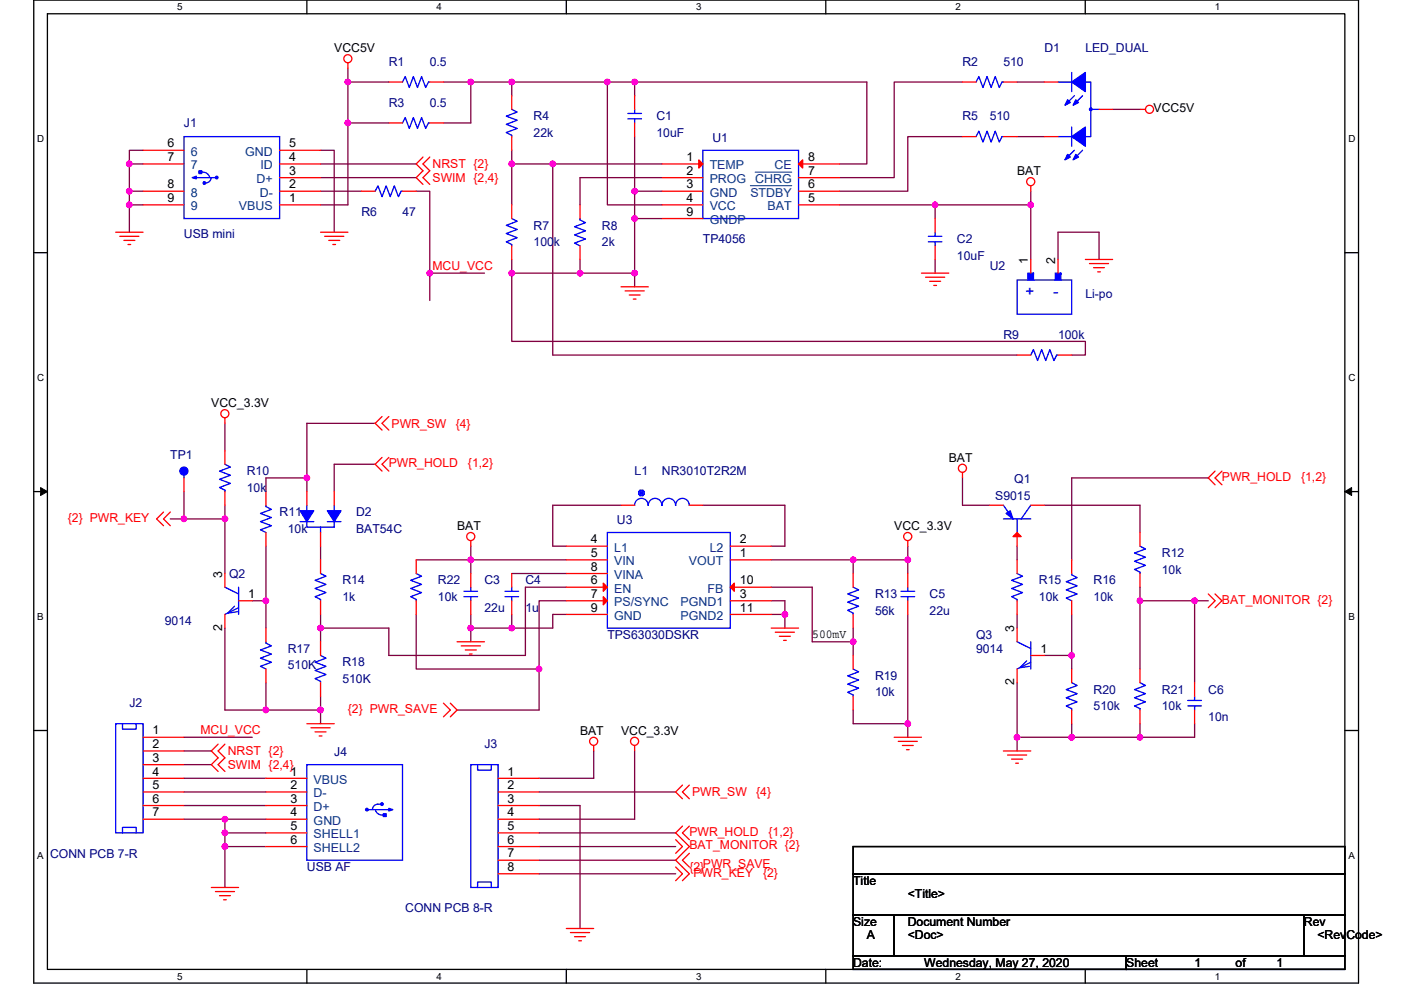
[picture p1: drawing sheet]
<svg xmlns="http://www.w3.org/2000/svg" width="297mm" height="210mm" viewBox="0 0 297 210" stroke-linecap="round" stroke-linejoin="round" font-family="sans-serif">
<path d="M7.2 0h280.8v208.5h-280.8zM10.1 2.9h275v202.7h-275z" fill="none" stroke="#000" stroke-width=".28"/>
<g fill="#fff">
<path d="M37.5 .3h1.2v2.3h-1.2z"/>
<path d="M37.5 205.9h1.2v2.3h-1.2z"/>
</g>
<path d="M65.1 0v2.9M65.1 205.6v2.9" fill="none" stroke="#000" stroke-width=".28"/>
<g fill="#fff">
<path d="M92.6 .3h1.1v2.3h-1.1z"/>
<path d="M92.6 205.9h1.1v2.3h-1.1z"/>
</g>
<path d="M120.1 0v2.9M120.1 205.6v2.9" fill="none" stroke="#000" stroke-width=".28"/>
<g fill="#fff">
<path d="M147.6 .3h1.1v2.3h-1.1z"/>
<path d="M147.6 205.9h1.1v2.3h-1.1z"/>
</g>
<path d="M175.1 0v2.9M175.1 205.6v2.9" fill="none" stroke="#000" stroke-width=".28"/>
<g fill="#fff">
<path d="M202.6 .3h1.1v2.3h-1.1z"/>
<path d="M202.6 205.9h1.1v2.3h-1.1z"/>
</g>
<path d="M230.1 0v2.9M230.1 205.6v2.9" fill="none" stroke="#000" stroke-width=".28"/>
<g fill="#fff">
<path d="M257.6 .3h1.2v2.3h-1.2z"/>
<path d="M257.6 205.9h1.2v2.3h-1.2z"/>
<path d="M7.9 28.3h1.5v2.3h-1.5z"/>
<path d="M285.9 28.3h1.5v2.3h-1.5z"/>
<path d="M7.9 78.9h1.5v2.3h-1.5z"/>
<path d="M285.9 78.9h1.5v2.3h-1.5z"/>
</g>
<path d="M7.2 53.6h2.9M285.1 53.6h2.9" fill="none" stroke="#000" stroke-width=".28"/>
<g fill="#fff">
<path d="M7.9 129.6h1.4v2.3h-1.4z"/>
<path d="M285.9 129.6h1.3v2.3h-1.3z"/>
</g>
<path d="M7.2 104.3h2.9M285.1 104.3h2.9" fill="none" stroke="#000" stroke-width=".28"/>
<path d="M8.6 103.4l1.5 .9-1.5 .8zM285.1 104.3l1.5-.9v1.7z" fill="#000" stroke="#000" stroke-width=".21"/>
<g fill="#fff">
<path d="M7.9 180.3h1.4v2.3h-1.4z"/>
<path d="M285.9 180.3h1.4v2.3h-1.4z"/>
</g>
<path d="M7.2 154.9h2.9M285.1 154.9h2.9M180.9 179.6h104.2v5.7h-104.2zM180.9 185.3h104.2v8.7h-104.2zM180.9 194h8.7v8.7h-8.7zM189.6 194h86.9v8.7h-86.9zM276.5 194h8.6v8.7h-8.6zM180.9 202.7h57.9v2.9h-57.9zM238.8 202.7h46.3v2.9h-46.3z" fill="none" stroke="#000" stroke-width=".28"/>
<g fill="none" stroke="#800040" stroke-width=".28">
<path d="M73.8 17.4h8.6M73.8 17.4v8.7M73.8 14.5v2.9M94 17.4h5.8M99.8 17.4v8.7h-5.8M99.8 17.4h8.7M108.5 17.4v2.9M108.5 17.4h20.3v26.1h11.6M128.8 17.4h5.8M204.1 17.4h-14.5v20.3h-11.6M215.6 17.4h5.8M27.4 34.8v5.8"/>
<path d="M27.4 34.8h2.9M30.3 31.9h-2.9v2.9M68 31.9h2.9v17.4M68 37.7h20.2M68 34.8h20.2M73.8 26.1v17.4h-5.8M73.8 26.1h8.6M108.5 31.9v2.9M108.5 34.8h8.7M108.5 34.8v8.7M117.2 34.8v40.5h98.4M117.2 34.8h23.2"/>
<path d="M134.6 20.3v-2.9h49.2v17.4h-5.8M134.6 29v11.6M140.4 37.7h-17.4v5.8M204.1 29h-11.6v11.6h-14.5M215.6 29h5.8M235.9 23.2h5.8M30.3 40.6h-2.9v2.9M30.3 43.5h-2.9v5.8M68 40.6h8.6M88.2 40.6h2.9v17.3M91.1 57.9h11.6M91.1 57.9v5.8"/>
<path d="M108.5 55v2.9h14.5M108.5 57.9v14.5h121.6v2.9h-2.9M123 55v2.9M123 57.9h11.6M134.6 46.4v11.5M134.6 46.4h5.8M134.6 40.6v5.8M134.6 57.9v2.9M134.6 40.6h5.8M178 43.5h20.3M198.3 43.5h20.2M198.3 55v2.9"/>
<path d="M198.3 43.5v2.9M218.5 43.5v11.5M218.5 40.6v2.9M224.3 55v-5.7h8.7v5.7M47.7 89.8v5.8M79.5 89.8h-14.4v11.6M79.5 98.5h-8.6v5.8M36.1 110.1h2.9M39 110.1h8.7M39 104.3v5.8M47.7 107.2v2.9M47.7 110.1v11.5"/>
<path d="M56.4 115.8v11.6M65.1 101.4h-8.7v2.9M65.1 101.4v2.9M68 115.8v2.9M88.2 118.7h11.6M99.8 118.7h20.3M99.8 115.8v2.9M99.8 118.7v2.9M131.7 107.2h-14.5v8.6h2.9M149 107.2h17.4v8.6h-2.9M163.5 118.7h17.4M180.9 118.7v2.9"/>
<path d="M180.9 118.7h11.6M192.5 118.7v2.9M192.5 115.8v2.9M204.1 101.4v5.8h5.7M215.6 115.8v2.9M221.4 107.2h20.3v5.7M256.2 101.4h-29v17.3M47.7 133.2v17.4h8.7M53.5 127.4h2.9M56.4 127.4v5.8M68 130.3v2.9M68 133.2v2.9"/>
<path d="M88.2 130.3v11.6h26.1v8.7h-17.4M99.8 130.3v2.9M99.8 133.2v2.9M99.8 133.2h8.7M108.5 121.6h11.6M108.5 130.3v2.9M120.1 124.5h-8.7v14.5h-29v-5.8h-14.4M120.1 127.4h-5.8v14.5M120.1 130.3h-2.9v2.9h-8.7M163.5 124.5h8.7v11.6h8.7M163.5 127.4h2.9v2.9M163.5 130.3h2.9"/>
<path d="M166.4 130.3v2.9M180.9 133.2v2.9M180.9 136.1v2.9M192.5 130.3v23.2M215.6 130.3v2.9M221.4 139h5.8M227.2 130.3v8.7M227.2 139v2.9M241.7 127.4h11.6M241.7 124.5v2.9M241.7 127.4v14.5M253.3 127.4h2.9"/>
<path d="M253.3 127.4v17.4M39 159.3h5.8M39 156.4h14.5M56.4 144.8v5.8M56.4 150.6h11.6M68 147.7v2.9M68 150.6v2.9M125.9 159.3v5.8h-11.6M134.6 159.3v14.5h-20.3M180.9 150.6v2.9h11.6M192.5 153.5v2.9M215.6 156.4v2.9"/>
<path d="M215.6 156.4h11.6M215.6 144.8v11.6M227.2 156.4h14.5M227.2 153.5v2.9M241.7 153.5v2.9M253.3 153.5v2.9h-11.6M39 165.1h17.4M39 168h17.4M39 173.8h8.7M39 162.2h5.8M39 170.9h17.4M47.7 176.7v2.9"/>
<path d="M47.7 173.8v2.9M47.7 173.8h8.7M47.7 176.7h8.7M56.4 179.6h-8.7v8.6M114.3 170.9h8.7v26M114.3 168h29M114.3 176.7h29M114.3 179.6h29M114.3 182.5h29M114.3 185.3h29"/>
</g>
<g fill="#f0f" stroke="#f0f" stroke-width=".28">
<circle cx="39" cy="110" r=".57"/>
<circle cx="47.7" cy="110" r=".57"/>
<circle cx="65.1" cy="101.4" r=".57"/>
<circle cx="99.8" cy="118.7" r=".57"/>
<circle cx="192.5" cy="118.7" r=".57"/>
<circle cx="180.9" cy="118.7" r=".57"/>
<circle cx="56.4" cy="127.4" r=".57"/>
<circle cx="114.3" cy="141.9" r=".57"/>
<circle cx="99.8" cy="133.2" r=".57"/>
<circle cx="166.4" cy="130.3" r=".57"/>
<circle cx="67.9" cy="133.2" r=".57"/>
<circle cx="108.5" cy="133.2" r=".57"/>
<circle cx="180.9" cy="136.1" r=".57"/>
<circle cx="56.4" cy="150.6" r=".57"/>
<circle cx="67.9" cy="150.6" r=".57"/>
<circle cx="192.5" cy="153.5" r=".57"/>
<circle cx="198.2" cy="43.5" r=".57"/>
<circle cx="218.5" cy="43.5" r=".57"/>
<circle cx="134.6" cy="57.9" r=".57"/>
<circle cx="134.6" cy="46.3" r=".57"/>
<circle cx="134.6" cy="40.6" r=".57"/>
<circle cx="108.5" cy="57.9" r=".57"/>
<circle cx="123" cy="57.9" r=".57"/>
<circle cx="108.5" cy="34.8" r=".57"/>
<circle cx="128.8" cy="17.4" r=".57"/>
<circle cx="108.5" cy="17.4" r=".57"/>
<circle cx="117.2" cy="34.8" r=".57"/>
<circle cx="99.8" cy="17.4" r=".57"/>
<circle cx="73.7" cy="17.4" r=".57"/>
<circle cx="73.7" cy="26.1" r=".57"/>
<circle cx="134.6" cy="17.4" r=".57"/>
<circle cx="27.4" cy="34.8" r=".57"/>
<circle cx="27.4" cy="40.6" r=".57"/>
<circle cx="27.4" cy="43.5" r=".57"/>
<circle cx="241.7" cy="127.4" r=".57"/>
<circle cx="253.3" cy="127.4" r=".57"/>
<circle cx="227.2" cy="156.4" r=".57"/>
<circle cx="215.6" cy="156.4" r=".57"/>
<circle cx="241.7" cy="156.4" r=".57"/>
<circle cx="227.2" cy="139" r=".57"/>
<circle cx="91.1" cy="57.9" r=".57"/>
<circle cx="47.7" cy="176.6" r=".57"/>
<circle cx="47.7" cy="179.5" r=".57"/>
<circle cx="47.7" cy="173.8" r=".57"/>
</g>
<g fill="none" stroke="#f00" stroke-width=".28">
<path d="M73.8 13.3v1.2M82.4 17.4h2.9M91.1 17.4h2.9M204.1 17.4h2.8M212.7 17.4h2.9M221.4 17.4h2.9M30.3 31.9h8.7M30.3 34.8h8.7M59.3 37.7h8.7M59.3 34.8h8.7M59.3 31.9h8.7M82.4 26.1h2.9"/>
<path d="M89.7 33.3l-1.5 1.5 1.5 1.4-1.5 1.5 1.5 1.4M91.1 26.1h2.9M91.1 33.3l-1.4 1.5 1.4 1.4-1.4 1.5 1.4 1.4M108.5 20.3v2.9M108.5 29v2.9M134.6 26.1v2.9M134.6 20.3v2.9M140.4 34.8h8.6M140.4 37.7h8.6M169.3 37.7h8.7M169.3 34.8h8.7M204.1 29h2.8"/>
<path d="M212.7 29h2.9M218.5 39.4v1.2M221.4 29h2.9M233 23.2h2.9M241.7 23.2h1.2M24.5 49.3h5.8M25.4 50.1h4.1M26.3 51h2.3M27.1 51.9h.6M30.3 40.6h8.7M30.3 43.5h8.7M59.3 43.5h8.7"/>
<path d="M59.3 40.6h8.7M68 49.3h5.8M68.8 50.1h4.1M69.7 51h2.3M70.6 51.9h.5M76.6 40.6h2.9M85.3 40.6h2.9M108.5 43.5v2.9M108.5 52.2v2.8M123 52.2v2.8M123 43.5v2.9M140.4 40.6h8.6"/>
<path d="M140.4 43.5h8.6M140.4 46.4h8.6M169.3 43.5h8.7M169.3 40.6h8.7M195.4 57.9h5.8M196.2 58.8h4.1M197.1 59.7h2.3M198.3 52.2v2.8M198.3 46.4v2.9M218.5 55v2.9M224.3 55v2.9M230.1 55h5.8"/>
<path d="M231 55.9h4M231.9 56.8h2.3M232.7 57.7h.6M131.7 60.8h5.8M132.5 61.7h4.1M133.4 62.6h2.3M134.3 63.4h.5M198 60.5h.6M215.6 75.3h2.9M224.3 75.3h2.9M47.7 88.6v1.2M47.7 95.6v2.9"/>
<path d="M81 97l-1.5 1.5 1.5 1.4M81 88.3l-1.5 1.5 1.5 1.4M82.4 97l-1.4 1.5 1.4 1.4M82.4 88.3l-1.4 1.5 1.4 1.4M257.6 99.9l-1.4 1.5 1.4 1.4M259.1 99.9l-1.5 1.5 1.5 1.4M34.7 108.6l-1.5 1.5 1.5 1.4M36.1 108.6l-1.4 1.5 1.4 1.4M39 101.4v2.9M47.7 104.3v2.9M56.4 112.9v2.9M56.4 104.3v2.9"/>
<path d="M65.1 104.3v2.9M68 112.9v2.9M68 118.7v2.9M70.9 104.3v2.9M88.2 118.7v2.9M99.8 114.7v1.1M120.1 115.8h8.7M120.1 118.7h8.7M131.7 107.2h2.9M146.2 107.2h2.8M154.8 118.7h8.7M154.8 115.8h8.7"/>
<path d="M192.5 114.7v1.1M204.1 100.2v1.2M209.8 107.2h2.9M215.6 112.9v2.9M215.6 118.7v2.9M218.5 107.2h2.9M227.2 118.7v2.9M241.7 112.9v2.9M47.7 121.6v2.9M47.7 130.3v2.9M50.6 127.4h2.9M56.4 133.2v2.9"/>
<path d="M68 127.4v2.9M68 136.1v2.9M88.2 127.4v2.9M96.9 136.1h5.8M97.8 137h4.1M98.7 137.9h2.3M99.5 138.7h.6M99.8 127.4v2.9M99.8 121.6v2.9M108.5 127.4v2.9M108.5 121.6v2.9M120.1 124.5h8.7"/>
<path d="M120.1 127.4h8.7M120.1 121.6h8.7M120.1 130.3h8.7M154.8 127.4h8.7M154.8 124.5h8.7M154.8 130.3h8.7M163.5 133.2h5.8M164.4 134.1h4M165.2 135h2.4M166.1 135.8h.6M180.9 139v2.9M180.9 121.6v2.9"/>
<path d="M180.9 130.3v2.9M192.5 127.4v2.9M192.5 121.6v2.9M215.6 133.2v2.9M215.6 127.4v2.9M218.5 139h2.9M227.2 127.4v2.9M241.7 121.6v2.9M256.2 126l1.4 1.4-1.4 1.5M257.6 126l1.5 1.4-1.5 1.5M30.3 156.4h8.7M30.3 159.3h8.7"/>
<path d="M46.2 157.8l-1.4 1.5 1.4 1.4-1.4 1.5 1.4 1.4M47.7 157.8l-1.5 1.5 1.5 1.4-1.5 1.5 1.5 1.4M56.4 141.9v2.9M65.1 153.5h5.8M65.9 154.4h4.1M66.8 155.2h2.3M67.7 156.1h.6M68 144.8v2.9M94 149.1l1.5 1.5-1.5 1.4M95.5 149.1l1.4 1.5-1.4 1.4M125.9 158.1v1.2M134.6 158.1v1.2"/>
<path d="M180.9 147.7v2.9M189.6 156.4h5.8M190.5 157.2h4M191.3 158.1h2.3M192.2 159h.6M212.7 159.3h5.8M215.6 141.9v2.9M227.2 141.9v2.9M227.2 150.6v2.9M241.7 141.9v2.9M241.7 150.6v2.9M253.3 150.6v2.9"/>
<path d="M253.3 144.8v2.9M30.3 162.2h8.7M30.3 165.1h8.7M30.3 168h8.7M30.3 170.9h8.7M30.3 173.8h8.7M56.4 165.1h8.7M56.4 168h8.7M56.4 170.9h8.7M56.4 173.8h8.7M56.4 176.7h8.7M56.4 179.6h8.7"/>
<path d="M105.6 165.1h8.7M105.6 168h8.7M105.6 170.9h8.7M105.6 173.8h8.7M105.6 176.7h8.7M105.6 179.6h8.7M143.3 178.1l1.4 1.5-1.4 1.4M144.7 166.5l-1.4 1.5 1.4 1.4M144.7 175.2l-1.4 1.5 2.9 2.9-2.9 2.9 2.9 2.8-1.5 1.5M146.2 166.5l-1.5 1.5 1.5 1.4M146.2 175.2l-1.5 1.5 1.5 1.4M213.6 160.1h4.1"/>
<path d="M214.5 161h2.3M215.3 161.9h.6M44.8 188.2h5.8M45.7 189.1h4M46.5 190h2.3M47.4 190.8h.6M105.6 182.5h8.7M105.6 185.3h8.7M120.1 196.9h5.8M120.9 197.8h4.1M121.8 198.7h2.3M122.7 199.5h.6"/>
<path d="M143.3 183.9l1.4 1.4-1.4 1.5M146.2 181l-1.5 1.5 1.5 1.4"/>
<circle cx="73.8" cy="12.5" r=".86"/>
<circle cx="218.5" cy="38.5" r=".86"/>
<circle cx="243.7" cy="23.2" r=".86"/>
<circle cx="47.7" cy="87.7" r=".86"/>
<circle cx="204.1" cy="99.3" r=".86"/>
<circle cx="99.8" cy="113.8" r=".86"/>
<circle cx="192.5" cy="113.8" r=".86"/>
<circle cx="125.9" cy="157.2" r=".86"/>
<circle cx="134.5" cy="157.2" r=".86"/>
</g>
<g fill="none" stroke="#00f" stroke-width=".28">
<path d="M85.3 17.4l.6-1.2 .9 2.4 .8-2.4 .9 2.4 .9-2.4 .9 2.4 .5-1.2h.3M206.9 17.4l.6-1.2 .9 2.4 .9-2.4 .8 2.4 .9-2.4 .9 2.4 .5-1.2h.3M224.3 17.4h2.9M227.2 15.4v4M230.1 17.4h1.2v11.6h-1.2M39 29h20.3v17.4h-20.3zM41.3 37.7h4.6M42.8 36.5h.2a1.45 1.45 0 0 1 1.4 1.1M44.8 37.7a1.17 1.17 0 0 1-1.2 1.1M85.3 26.1l.6-1.2 .9 2.3 .8-2.3 .9 2.3 .9-2.3 .9 2.3 .5-1.1h.3M108.5 23.2l1.2 .6-2.4 .8 2.4 .9-2.4 .9 2.4 .8-2.4 .9 1.2 .6v.3M133.1 25.2h2.9"/>
<path d="M133.1 24.1h2.9M134.6 23.2v.9M134.6 25.2v.9M149 31.9h20.3v14.5h-20.3zM206.9 29l.6-1.2 .9 2.3 .9-2.3 .8 2.3 .9-2.3 .9 2.3 .5-1.1h.3M224.3 29h2.9M227.2 26.9v4.1M227.8 31.9l-1.4 1.4M227.8 20.3l-1.4 1.4M229.5 31.9l-1.4 1.4M229.5 20.3l-1.4 1.4M231.3 23.2h1.7"/>
<path d="M79.5 40.6l.6-1.2 .9 2.3 .9-2.3 .8 2.3 .9-2.3 .9 2.3 .5-1.1h.3M108.5 46.4l1.2 .5-2.4 .9 2.4 .9-2.4 .8 2.4 .9-2.4 .9 1.2 .6v.3M123 46.4v.3l1.1 .5-2.3 .9 2.3 .9-2.3 .8 2.3 .9-2.3 .9 1.2 .6M196.8 51.3h2.9M196.8 50.1h2.9M198.3 49.3v.8M198.3 51.3v.9M215.6 59.4h11.6v7.2h-11.6zM218.5 75.3l.6-1.2 .9 2.4 .8-2.4 .9 2.4 .9-2.4 .9 2.4 .5-1.2h.3M47.7 98.5l1.1 .6-2.3 .8 2.3 .9-2.3 .9 2.3 .8-2.3 .9 1.2 .6v.3M39 100.5v.9M56.4 107.2v.2l1.1 .6-2.3 .9 2.3 .9-2.3 .8 2.3 .9-2.3 .9 1.2 .5"/>
<path d="M63.6 110.6h2.9M65.1 110.6v1.2h5.8v-1.2M65.1 107.2v1.1M68 111.8v1.1M69.4 110.6h2.9M70.9 107.2v1.1M128.8 112.9h26v20.3h-26zM134.6 107.1v.1a1.44 1.44 0 0 1 1.4-1.5 1.44 1.44 0 0 1 1.4 1.5h.1a1.44 1.44 0 0 1 1.4-1.5 1.44 1.44 0 0 1 1.4 1.5h.1a1.44 1.44 0 0 1 1.4-1.5 1.44 1.44 0 0 1 1.4 1.5v-.1M135.4 104.3l1.2 .5M135.4 104.3v.5l.3 .3M135.4 104.3l.3-.3h.6l-.6 1.1M135.7 105.1h.6"/>
<path d="M135.7 104l.6 1.1M136.3 104l.3 .3v.5M136.6 104.8l-.3 .3M136.6 104.3l-1.2 .5M143.3 107.1v.1a1.44 1.44 0 0 1 1.4-1.5 1.44 1.44 0 0 1 1.4 1.5v-.1M212.7 110.1h5.8M212.7 107.2l2.1 2.9M215.6 110.1v2.8M218.5 107.2l-2 2.9M241.7 115.8l1.2 .6-2.4 .9 2.4 .9-2.4 .8 2.4 .9-2.4 .9 1.2 .5v.3M47.7 124.5l2.9 1.5M49.7 128.6l-1.4 1.4 2-.2"/>
<path d="M50.6 128.9l-2.9 1.4M50.6 124.5v5.8M56.4 136.1v.3l1.1 .6-2.3 .9 2.3 .8-2.3 .9 2.3 .9-2.3 .8 1.2 .6M68 121.6l1.1 .6-2.3 .9 2.3 .9-2.3 .8 2.3 .9-2.3 .9 1.2 .5v.3M68 139l1.1 .6-2.3 .9 2.3 .8-2.3 .9 2.3 .9-2.3 .8 1.2 .6v.3M88.2 121.6l1.2 .6-2.3 .9 2.3 .9-2.3 .8 2.3 .9-2.3 .9 1.1 .5v.3M98.4 126.6h2.9M98.4 125.4h2.9M99.8 124.5v.9M99.8 126.6v.8M107.1 126.6h2.9M107.1 125.4h2.9"/>
<path d="M108.5 124.5v.9M108.5 126.6v.8M180.9 124.5l1.2 .6-2.4 .9 2.4 .9-2.4 .8 2.4 .9-2.4 .9 1.2 .5v.3M191 126.6h2.9M191 125.4h2.9M192.5 124.5v.9M192.5 126.6v.8M215.6 136.1l2.9 1.5M215.6 121.6l1.2 .6-2.3 .9 2.3 .9-2.3 .8 2.3 .9-2.3 .9 1.1 .5v.3M218.5 136.1v5.8M227.2 121.6v.3l1.2 .6-2.3 .9 2.3 .8-2.3 .9 2.3 .9-2.3 .9 1.1 .5M24.5 153.5h5.8v23.2h-5.8z"/>
<path d="M26 153.5v1.1h2.9v-1.1M180.9 141.9l1.2 .6-2.4 .9 2.4 .8-2.4 .9 2.4 .9-2.4 .8 1.2 .6v.3M217.7 140.2l-1.5 1.4 2-.3M218.5 140.5l-2.9 1.4M227.2 144.8l1.2 .6-2.3 .9 2.3 .8-2.3 .9 2.3 .9-2.3 .8 1.1 .6v.3M241.7 144.8l1.2 .6-2.4 .9 2.4 .8-2.4 .9 2.4 .9-2.4 .8 1.2 .6v.3M251.8 149.7h2.9M251.8 148.6h2.9M253.3 147.7v.9M253.3 149.7v.9M26 176.7v-1.2h2.9v1.2M65.1 162.2h20.2v20.3h-20.2z"/>
<path d="M77.8 171.7h4.9M79.6 171.8a1.41 1.41 0 0 0 1.7 1M80.1 170.6a1.12 1.12 0 0 0-1.1 1.1M80.1 170.6h.9M99.8 162.2h5.8v26h-5.8zM101.3 162.2v1.1h2.9v-1.1M101.3 188.2v-1.1h2.9v1.1"/>
</g>
<g fill="#00f" stroke="#00f" stroke-width=".28">
<path d="M227.2 29l2.9-2.1v4.1z" fill-rule="evenodd"/>
<path d="M226.4 32.7l.5 .6-1.1 .6z" fill-rule="evenodd"/>
<path d="M228.1 32.7l.6 .6-1.2 .6z" fill-rule="evenodd"/>
<path d="M228.1 21.2l.6 .5-1.2 .6z" fill-rule="evenodd"/>
<path d="M226.4 21.2l.5 .5-1.1 .6z" fill-rule="evenodd"/>
<path d="M227.2 17.4l2.9-2v4z" fill-rule="evenodd"/>
<path d="M217.9 57.9v1.5h1.2v-1.5z" fill-rule="evenodd"/>
<path d="M223.7 57.9v1.5h1.2v-1.5z" fill-rule="evenodd"/>
<path d="M40.7 37.7l.9-.3v.6z" fill-rule="evenodd"/>
<path d="M42.2 36.2h.6v.6h-.6z" fill-rule="evenodd"/>
<path d="M69.4 108.3h2.9l-1.4 2.3z" fill-rule="evenodd"/>
<path d="M63.6 108.3h2.9l-1.4 2.3z" fill-rule="evenodd"/>
<path d="M82.4 171.4l.9 .3-.9 .3z" fill-rule="evenodd"/>
<path d="M81.3 172.6h.6v.6h-.6z" fill-rule="evenodd"/>
<path d="M213.3 108.9l.9-.6 .6 1.8z" fill-rule="evenodd"/>
<circle cx="39" cy="99.9" r=".86"/>
<circle cx="231.3" cy="23.2" r=".28"/>
<circle cx="43.3" cy="38.8" r=".28"/>
<circle cx="45.9" cy="37.7" r=".28"/>
<circle cx="77.8" cy="171.7" r=".28"/>
<circle cx="81" cy="170.6" r=".28"/>
</g>
<g fill="#f00" stroke="#f00" stroke-width=".28">
<path d="M127.9 123.7l.9 .8-.9 .9z"/>
<path d="M127.9 126.6l.9 .8-.9 .9z"/>
<path d="M154.8 124.5l.9-.8v1.7z"/>
<path d="M148.2 33.9l.8 .9-.8 .8z"/>
<path d="M169.3 34.8l.9-.9v1.7z"/>
<path d="M214.8 113.8l.8-.9 .9 .9z"/>
</g>
<path d="M159.1 39.4h8.8M160.1 36.5h7.8" fill="none" stroke="#004080" stroke-width=".21"/>
<text font-size="3.2" fill="#00f" x="217.4" y="62.6">+</text>
<g font-size="2.6">
<text x="70.9" y="11">VCC5V</text>
<text x="244.6" y="23.8">VCC5V</text>
<text x="35.5" y="31.3">6</text>
<text x="35.5" y="34.2">7</text>
<text x="61.3" y="34.2">4</text>
<text x="61.3" y="31.3">5</text>
<text x="145.5" y="34.2">1</text>
<text x="171.3" y="34.2">8</text>
<text x="35.5" y="40">8</text>
<text x="61.3" y="40">2</text>
<text x="61.3" y="37.1">3</text>
<text x="145.5" y="37.1">2</text>
<text x="145.5" y="40">3</text>
<text x="171.3" y="40">6</text>
<text x="171.3" y="37.1">7</text>
<text x="215.6" y="37.1">BAT</text>
<text x="35.5" y="42.9">9</text>
<text x="61.3" y="42.9">1</text>
<text x="145.5" y="42.9">4</text>
<text x="145.5" y="45.8">9</text>
<text x="171.3" y="42.9">5</text>
<text x="217.9" y="55.9" transform="rotate(-90 217.9 55.9)">1</text>
<text x="223.7" y="55.9" transform="rotate(-90 223.7 55.9)">2</text>
<text x="44.8" y="86.3">VCC_3.3V</text>
<text x="201.2" y="97.9">BAT</text>
<text x="96.9" y="112.4">BAT</text>
<text x="189.6" y="112.4">VCC_3.3V</text>
<text x="125.3" y="115.3">4</text>
<text x="125.3" y="118.2">5</text>
<text x="156.9" y="118.2">1</text>
<text x="156.9" y="115.3">2</text>
<text x="47.1" y="122.5" transform="rotate(-90 47.1 122.5)">3</text>
<text x="125.3" y="124">6</text>
<text x="125.3" y="121.1">8</text>
<text x="156.9" y="124">10</text>
<text x="52.6" y="126.8">1</text>
<text x="125.3" y="126.8">7</text>
<text x="125.3" y="129.7">9</text>
<text x="156.9" y="126.8">3</text>
<text x="156.9" y="129.7">11</text>
<text x="47.1" y="133.8" transform="rotate(-90 47.1 133.8)">2</text>
<text x="172.2" y="135.3">500mV</text>
<text x="215" y="134.1" transform="rotate(-90 215 134.1)">3</text>
<text x="220.6" y="138.4">1</text>
<text x="215" y="145.4" transform="rotate(-90 215 145.4)">2</text>
<text x="32.4" y="155.8">1</text>
<text x="123" y="155.8">BAT</text>
<text x="131.7" y="155.8">VCC_3.3V</text>
<text x="32.4" y="158.7">2</text>
<text x="32.4" y="161.6">3</text>
<text x="32.4" y="164.5">4</text>
<text x="32.4" y="167.4">5</text>
<text x="61.6" y="164.5">1</text>
<text x="61.6" y="167.4">2</text>
<text x="107.6" y="164.5">1</text>
<text x="107.6" y="167.4">2</text>
<text x="32.4" y="170.3">6</text>
<text x="32.4" y="173.2">7</text>
<text x="61.6" y="170.3">3</text>
<text x="61.6" y="173.2">4</text>
<text x="107.6" y="170.3">3</text>
<text x="107.6" y="173.2">4</text>
<text x="61.6" y="176.1">5</text>
<text x="61.6" y="179">6</text>
<text x="107.6" y="176.1">5</text>
<text x="107.6" y="179">6</text>
<text x="107.6" y="181.9">7</text>
<text x="107.6" y="184.7">8</text>
<text x="180.9" y="187.7">Title</text>
<text x="192.5" y="190.6">&lt;Title&gt;</text>
<text x="180.9" y="196.4">Size</text>
<text x="192.5" y="196.4">Document Number</text>
<text x="276.5" y="196.4">Rev</text>
<text x="183.8" y="199.3">A</text>
<text x="192.5" y="199.3">&lt;Doc&gt;</text>
<text x="279.3" y="199.3">&lt;RevCode&gt;</text>
<text x="180.9" y="205">Date:</text>
<text x="196" y="205">Wednesday, May 27, 2020</text>
<text x="238.8" y="205">Sheet</text>
<text x="253.3" y="205">1</text>
<text x="262" y="205">of</text>
<text x="270.7" y="205">1</text>
</g>
<g font-size="2.6" fill="#000080">
<text x="221.4" y="11">D1</text>
<text x="230.1" y="11">LED_DUAL</text>
<text x="82.4" y="13.9">R1</text>
<text x="91.1" y="13.9">0.5</text>
<text x="204.1" y="13.9">R2</text>
<text x="212.7" y="13.9">510</text>
<text x="82.4" y="22.6">R3</text>
<text x="91.1" y="22.6">0.5</text>
<text x="39" y="27">J1</text>
<text x="113.1" y="25.5">R4</text>
<text x="113.1" y="29">22k</text>
<text x="139.2" y="25.5">C1</text>
<text x="139.2" y="29">10uF</text>
<text x="204.1" y="25.5">R5</text>
<text x="209.8" y="25.5">510</text>
<text x="151.1" y="30.1">U1</text>
<text x="76.6" y="45.8">R6</text>
<text x="85.3" y="45.8">47</text>
<text x="39" y="50.4">USB mini</text>
<text x="113.1" y="48.7">R7</text>
<text x="113.1" y="52.2">100k</text>
<text x="127.6" y="48.7">R8</text>
<text x="127.6" y="52.2">2k</text>
<text x="149" y="51.6">TP4056</text>
<text x="202.9" y="51.6">C2</text>
<text x="202.9" y="55.1">10uF</text>
<text x="209.8" y="57.4">U2</text>
<text x="230.1" y="63.2">Li-po</text>
<text x="212.7" y="71.8">R9</text>
<text x="224.3" y="71.8">100k</text>
<text x="36.1" y="97.3">TP1</text>
<text x="52.3" y="100.8">R10</text>
<text x="134.6" y="100.8">L1</text>
<text x="140.4" y="100.8">NR3010T2R2M</text>
<text x="52.3" y="104.3">10k</text>
<text x="211" y="106">S9015</text>
<text x="215" y="102.5">Q1</text>
<text x="59.3" y="109.5">R11</text>
<text x="61" y="113">10k</text>
<text x="75.5" y="109.5">D2</text>
<text x="75.5" y="113">BAT54C</text>
<text x="130.8" y="111.2">U3</text>
<text x="246.3" y="118.2">R12</text>
<text x="48.6" y="122.5">Q2</text>
<text x="72.6" y="124">R14</text>
<text x="92.9" y="124">R22</text>
<text x="102.7" y="124">C3</text>
<text x="111.4" y="124">C4</text>
<text x="220.3" y="124">R15</text>
<text x="231.9" y="124">R16</text>
<text x="246.3" y="121.6">10k</text>
<text x="72.6" y="127.4">1k</text>
<text x="92.9" y="127.4">10k</text>
<text x="102.7" y="129.8">22u</text>
<text x="111.4" y="129.8">1u</text>
<text x="185.5" y="126.9">R13</text>
<text x="185.5" y="130.3">56k</text>
<text x="197.1" y="126.9">C5</text>
<text x="197.1" y="130.3">22u</text>
<text x="220.3" y="127.4">10k</text>
<text x="231.9" y="127.4">10k</text>
<text x="34.9" y="132.7">9014</text>
<text x="128.8" y="135.6">TPS63030DSKR</text>
<text x="206.9" y="135.6">Q3</text>
<text x="61" y="138.5">R17</text>
<text x="61" y="141.9">510K</text>
<text x="72.6" y="141.4">R18</text>
<text x="206.9" y="138.5">9014</text>
<text x="72.6" y="144.8">510K</text>
<text x="185.5" y="144.2">R19</text>
<text x="185.5" y="147.7">10k</text>
<text x="231.9" y="147.1">R20</text>
<text x="246.3" y="147.1">R21</text>
<text x="256.2" y="147.1">C6</text>
<text x="27.4" y="150">J2</text>
<text x="231.9" y="150.6">510k</text>
<text x="246.3" y="150.6">10k</text>
<text x="256.2" y="152.9">10n</text>
<text x="70.9" y="160.4">J4</text>
<text x="102.7" y="158.7">J3</text>
<text x="10.6" y="181.9">CONN PCB 7-R</text>
<text x="65.1" y="184.8">USB AF</text>
<text x="85.9" y="193.5">CONN PCB 8-R</text>
</g>
<g font-size="2.6" fill="#004080">
<text x="40.4" y="33">6</text>
<text x="40.4" y="35.9">7</text>
<text x="52" y="33">GND</text>
<text x="55.2" y="35.9">ID</text>
<text x="150.5" y="35.9">TEMP</text>
<text x="164.2" y="35.9">CE</text>
<text x="40.4" y="41.7">8</text>
<text x="54.4" y="38.8">D+</text>
<text x="55.1" y="41.7">D-</text>
<text x="150.5" y="38.8">PROG</text>
<text x="150.5" y="41.7">GND</text>
<text x="159.1" y="41.7">STDBY</text>
<text x="160.1" y="38.8">CHRG</text>
<text x="40.4" y="44.6">9</text>
<text x="50.7" y="44.6">VBUS</text>
<text x="150.5" y="44.6">VCC</text>
<text x="150.5" y="47.5">GNDP</text>
<text x="162.7" y="44.6">BAT</text>
<text x="130.2" y="117">L1</text>
<text x="130.2" y="119.9">VIN</text>
<text x="146.1" y="119.9">VOUT</text>
<text x="150.5" y="117">L2</text>
<text x="130.2" y="125.7">EN</text>
<text x="130.2" y="122.8">VINA</text>
<text x="150" y="125.7">FB</text>
<text x="130.2" y="128.6">PS/SYNC</text>
<text x="130.2" y="131.5">GND</text>
<text x="144.3" y="128.6">PGND1</text>
<text x="144.3" y="131.5">PGND2</text>
<text x="66.5" y="166.2">VBUS</text>
<text x="66.5" y="169.1">D-</text>
<text x="66.5" y="172">D+</text>
<text x="66.5" y="174.9">GND</text>
<text x="66.5" y="177.8">SHELL1</text>
<text x="66.5" y="180.7">SHELL2</text>
</g>
<g font-size="2.6" fill="#f00">
<text x="91.7" y="35.6">NRST {2}</text>
<text x="91.7" y="38.5">SWIM {2,4}</text>
<text x="91.7" y="57.3">MCU_VCC</text>
<text x="83" y="90.7">PWR_SW</text>
<text x="96.6" y="90.7">{4}</text>
<text x="82.4" y="99.1">PWR_HOLD</text>
<text x="99.2" y="99.1">{1,2}</text>
<text x="259.1" y="102">PWR_HOLD</text>
<text x="275.9" y="102">{1,2}</text>
<text x="14.4" y="110.7">{2} PWR_KEY</text>
<text x="259.1" y="128">BAT_MONITOR {2}</text>
<text x="42.5" y="155.7">MCU_VCC</text>
<text x="73.8" y="151.2">{2} PWR_SAVE</text>
<text x="48.3" y="160.2">NRST {2}</text>
<text x="48.3" y="163.1">SWIM {2,4}</text>
<text x="146.7" y="168.8">PWR_SW</text>
<text x="160.3" y="168.8">{4}</text>
<text x="146.2" y="177.2">PWR_HOLD</text>
<text x="162.9" y="177.2">{1,2}</text>
<text x="146.2" y="184.8">{2}PWR_SAVE</text>
<text x="146.2" y="180.1">BAT_MONITOR {2}</text>
<text x="147" y="185.9">PWR_KEY</text>
<text x="161.8" y="185.9">{2}</text>
</g>
<text font-size="2.6" fill="#00f" x="223.2" y="62.7">-</text>
<g font-size="2.1">
<text x="37.5" y="2.2">5</text>
<text x="92.6" y="2.2">4</text>
<text x="147.6" y="2.2">3</text>
<text x="202.6" y="2.2">2</text>
<text x="257.6" y="2.2">1</text>
<text x="7.9" y="30.1">D</text>
<text x="285.9" y="30.1">D</text>
<text x="7.9" y="80.8">C</text>
<text x="285.9" y="80.8">C</text>
<text x="7.9" y="131.4">B</text>
<text x="285.9" y="131.4">B</text>
<text x="7.9" y="182.1">A</text>
<text x="285.9" y="182.1">A</text>
<text x="37.5" y="207.8">5</text>
<text x="92.6" y="207.8">4</text>
<text x="147.6" y="207.8">3</text>
<text x="202.6" y="207.8">2</text>
<text x="257.6" y="207.8">1</text>
</g>
</svg>
